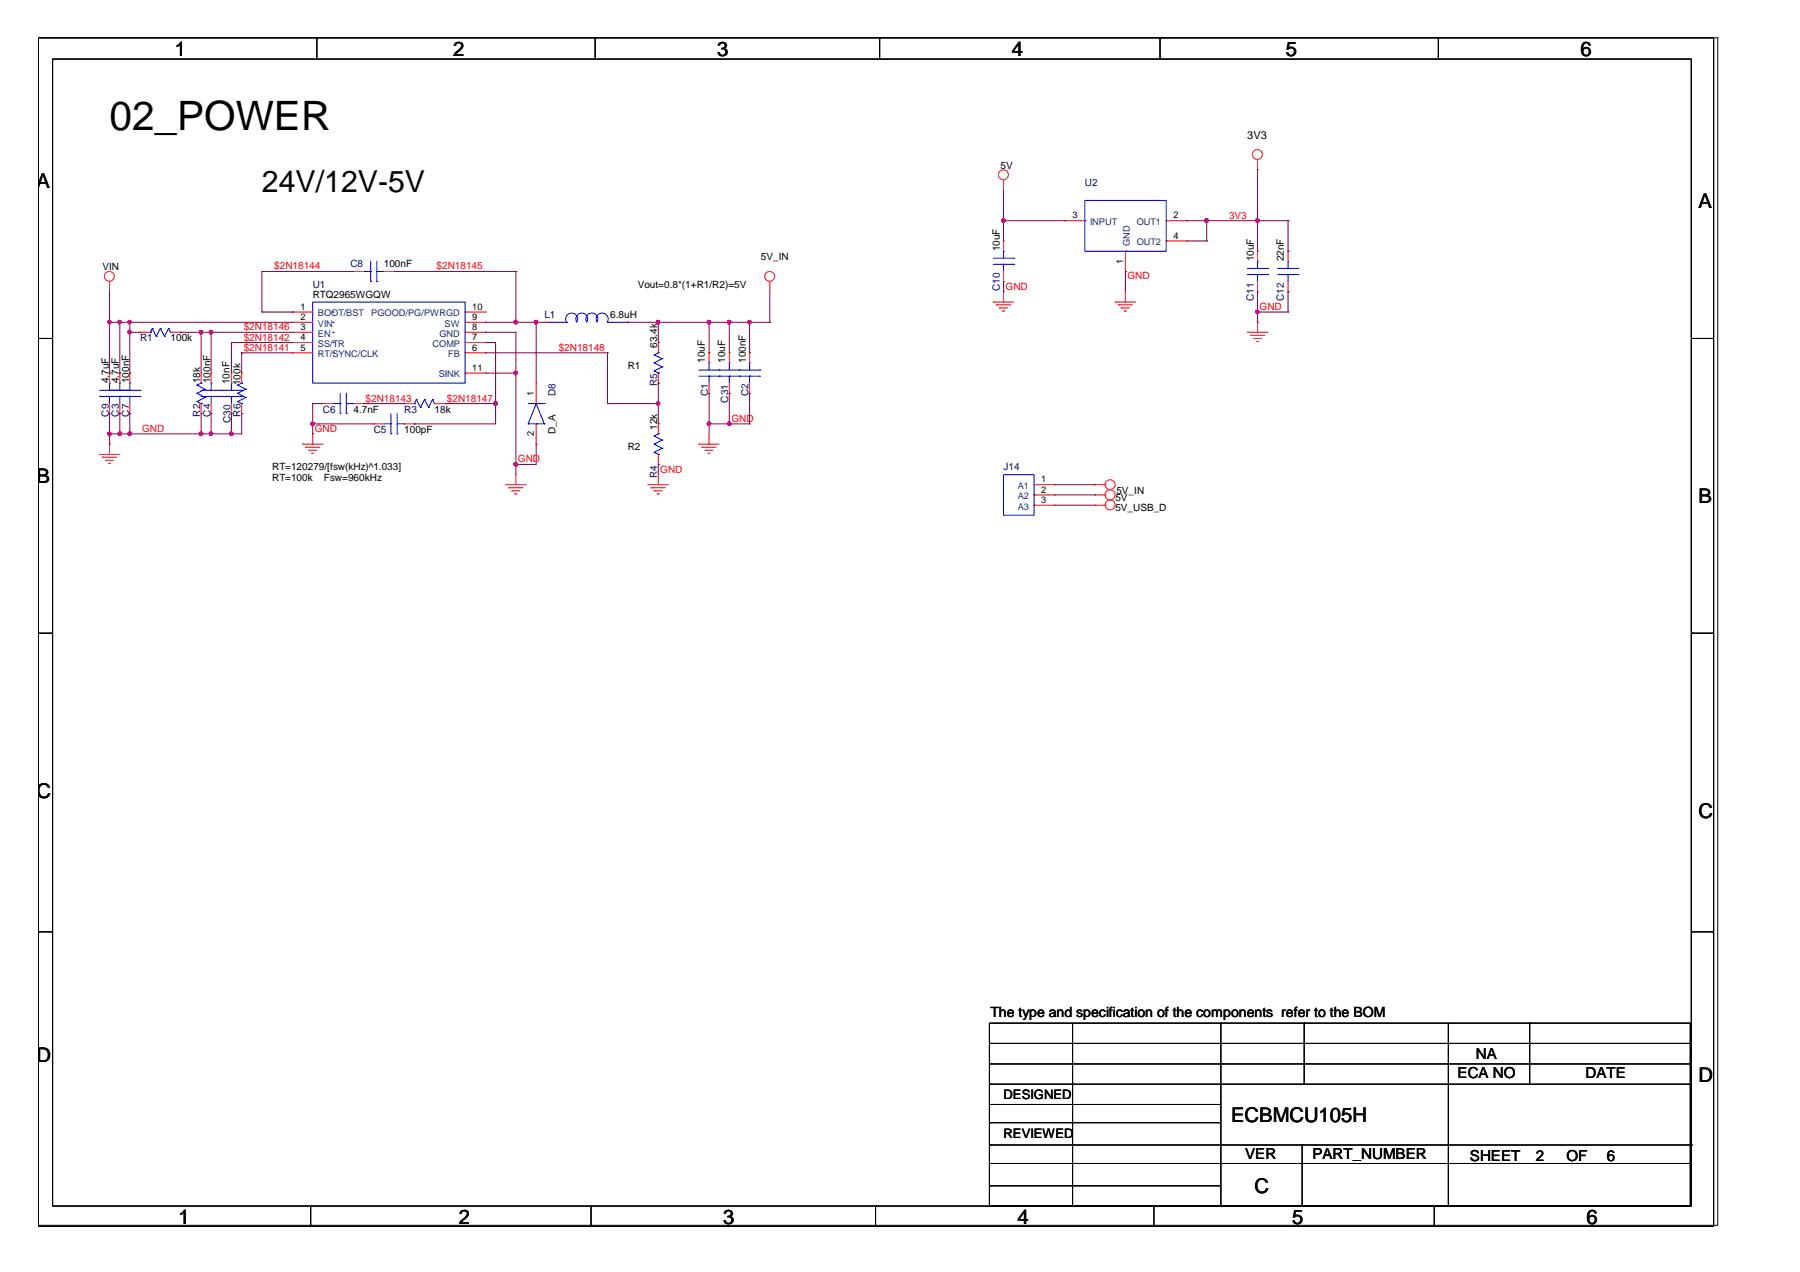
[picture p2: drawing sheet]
<svg xmlns="http://www.w3.org/2000/svg" width="297mm" height="210mm" viewBox="0 0 297 210" stroke-linecap="round" stroke-linejoin="round" font-family="sans-serif">
<g fill="none" stroke="#000" stroke-width=".17">
<path d="M6.3 6.2h276.5v196.2h-276.5M6.3 6.2h277.2v196h-277.2zM8.7 9.8h270.4v189.2h-270.4zM52.3 6.2h.1M52.3 6.2v3.4M98.2 6.2h.1M98.2 6.2v3.4M145.2 6.2h.1M145.2 6.2v3.4M191.4 6.2h.1M191.4 6.2v3.4M237.4 6.2h.1"/>
<path d="M237.4 6.2v3.4M6.3 55.9h2.4M279.3 55.9h.1M279.3 55.9h3.3M6.3 104.5h2.4M279.3 104.5h.1M279.3 104.5h3.3M6.3 153.8h2.2M8.5 153.8h.1M279.3 153.8h3.3M282.6 153.8h.1M163.3 168.8h115.6v30.2h-115.6z"/>
<path d="M163.3 172.2h.1M163.3 178.9h.1M163.3 175.6h.1M163.3 172.2h115.6M163.3 178.9h115.6M163.3 175.6h115.6M177 178.9h.1M177 168.8v30.2M201.5 168.8v30.2M215.2 168.8h.1M215.2 168.8v10.1M239 168.8v30.2"/>
<path d="M252.4 168.8h.1M252.4 168.8v10.1M51.3 199h.1M51.3 199v3.4M97.5 199h.1M97.5 199v3.4M144.5 199h.1M144.5 199v3.4M163.3 195.7h.1M163.3 182.3h.1M163.3 185.3h.1M163.3 195.7h38.2"/>
<path d="M163.3 182.3h38.2M163.3 185.3h38.2M163.4 192h.1M163.4 188.9h.1M163.4 192h115.5M163.4 188.9h115.9M190.4 199h.1M190.4 199v3.4M201.5 199h.1M214.9 188.9h.1M214.9 188.9v10.1M236.7 199h.1"/>
<path d="M236.7 199v3.4M239 199h.1"/>
</g>
<g fill="none" stroke="#f00" stroke-width=".17">
<path d="M165.6 29.7h.1M165.6 39.8h.1M165.6 29.7v1.7M165.6 39.8v1.7M175.7 36.4h.1M175.7 36.4h3.3M192.4 36.4h3.4M192.4 39.8h3.4M195.8 36.4h.1M195.8 39.8h.1M207.5 26.3h.1M207.5 26.3v1.7"/>
<path d="M18.1 46.5h.1M18.1 46.5v1.6M23.1 54.8h.1M23.1 54.8h1.7M28.2 54.8h1.6M29.8 54.8h.1M48.3 51.5h.1M48.3 53.2h.1M48.3 54.8h.1M48.3 56.5h.1M48.3 58.2h.1M48.3 54.8h3.3"/>
<path d="M48.3 51.5h3.3M48.3 53.2h3.3M48.3 56.5h3.3M48.3 58.2h3.3M58.3 44.8h.1M58.3 44.8h1.7M63.3 44.8h1.7M65 44.8h.1M76.8 54.8h3.3M76.8 51.5h3.3M76.8 53.2h3.3M76.8 56.5h3.3"/>
<path d="M76.8 58.2h3.3M80.1 58.2h.1M80.1 56.5h.1M80.1 54.8h.1M80.1 53.2h.1M80.1 51.5h.1M90.2 53.2h.1M103.6 53.2h.1M108.6 56.5h.1M108.6 56.5v1.7M117 58.2h.1M117 58.2v1.7"/>
<path d="M120.4 58.2h.1M120.4 58.2v1.7M123.7 58.2h.1M123.7 58.2v1.7M127 46.5h.1M127 46.5v1.6M163.9 49.8h.1M163.9 49.8h3.4M164.4 50.3h.1M164.4 50.3h2.4M164.9 50.8h.1M164.9 50.8h1.4"/>
<path d="M165.4 51.3h.1M165.4 51.3h.4M165.6 49.8h.1M165.6 46.5h.1M165.6 44.8v1.7M165.6 48.1v1.7M184.1 49.8h.1M184.1 49.8h3.3M184.5 50.3h.1M184.5 50.3h2.4M185 50.8h.1M185 50.8h1.4"/>
<path d="M185.5 51.3h.1M185.5 51.3h.4M185.7 49.8h.1M185.7 44.8h.1M185.7 41.5v3.3M185.7 48.1v1.7M205.8 54.8h.1M205.8 54.8h3.4M206.3 55.3h.1M206.3 55.3h2.4M206.8 55.9h.1M206.8 55.9h1.4"/>
<path d="M207.3 56.4h.1M207.3 56.4h.4M207.5 54.8h.1M207.5 48.1h.1M207.5 41.5h.1M207.5 41.5v1.6M207.5 46.5v1.6M207.5 53.2v1.6M212.6 48.1h.1M212.6 41.5h.1M212.6 41.5v1.6M212.6 46.5v1.6"/>
<path d="M16.4 75h.1M16.4 75h3.4M16.9 75.5h.1M16.9 75.5h2.4M17.4 76h.1M17.4 76h1.4M17.9 76.5h.1M17.9 76.5h.3M18.1 75h.1M18.1 68.3h.1M18.1 61.6h.1M18.1 61.6v1.6"/>
<path d="M18.1 66.6v1.7M18.1 73.3v1.7M19.8 68.3h.1M19.8 61.6h.1M19.8 61.6v1.6M19.8 66.6v1.7M21.4 68.3h.1M21.4 61.6h.1M21.4 61.6v1.6M21.4 66.6v1.7M33.2 68.3h.1M33.2 61.6h.1"/>
<path d="M33.2 61.6v1.6M33.2 66.6v1.7M34.8 68.3h.1M34.8 61.6h.1M34.8 61.6v1.6M34.8 66.6v1.7M38.2 68.3h.1M38.2 61.6h.1M38.2 61.6v1.6M38.2 66.6v1.7M39.9 68.3h.1M39.9 61.6h.1"/>
<path d="M39.9 61.6v1.6M39.9 66.6v1.7M50 73.3h.1M50 73.3h3.3M50.4 73.8h.1M50.4 73.8h2.4M50.9 74.3h.1M50.9 74.3h1.4M51.4 74.8h.1M51.4 74.8h.4M51.6 73.3h.1M51.6 71.6v1.7"/>
<path d="M53.3 66.6h.1M53.3 66.6h1.6M58.3 66.6h1.7M60 66.6h.1M61.7 69.9h.1M61.7 69.9h1.6M66.7 66.6h.1M66.7 66.6h1.7M66.7 69.9h1.7M68.4 69.9h.1M71.7 66.6h1.7M73.4 66.6h.1"/>
<path d="M76.8 61.6h3.3M80.1 61.6h.1M83.5 80h.1M83.5 80h3.3M85.1 80h.1M85.1 78.3v1.7M88.5 63.2h.1M88.5 73.3h.1M88.5 63.2v3.4M88.5 69.9v3.4M106.9 80h.1M106.9 80h3.4"/>
<path d="M108.6 80h.1M108.6 76.6h.1M108.6 69.9h.1M108.6 63.2h.1M108.6 61.6v1.6M108.6 69.9v1.7M108.6 75v1.6M108.6 78.3v1.7M115.3 73.3h.1M115.3 73.3h3.4M115.8 73.8h.1M115.8 73.8h2.4"/>
<path d="M116.3 74.3h.1M116.3 74.3h1.3M116.8 74.8h.1M116.8 74.8h.4M117 73.3h.1M117 64.9h.1M117 63.2v1.7M117 71.6v1.7M120.4 64.9h.1M120.4 63.2v1.7M123.7 64.9h.1M123.7 63.2v1.7"/>
<path d="M170.6 80h3.4M174 80h.1M180.7 80h1.7M182.4 80h.1M83.9 80.5h.1M83.9 80.5h2.4M84.5 81h.1M84.5 81h1.3M85 81.5h.1M85 81.5h.3M107.4 80.5h.1M107.4 80.5h2.4"/>
<path d="M107.9 81h.1M107.9 81h1.4M108.5 81.5h.1M108.5 81.5h.3M170.6 83.4h3.4M170.6 81.7h3.4M174 81.7h.1M174 83.4h.1M180.7 83.4h1.7M180.7 81.7h1.7M182.4 83.4h.1M182.4 81.7h.1"/>
<circle cx="165.6" cy="28.8" r=".82"/>
<circle cx="207.5" cy="25.5" r=".82"/>
<circle cx="18.1" cy="45.6" r=".82"/>
<circle cx="127" cy="45.6" r=".82"/>
<circle cx="183.2" cy="80" r=".82"/>
<circle cx="183.2" cy="81.6" r=".83"/>
<circle cx="183.2" cy="83.3" r=".82"/>
</g>
<g fill="none" stroke="#00f" stroke-width=".17">
<path d="M179 33.1h13.4v8.4h-13.4zM179 36.4h.1M192.4 39.8h.1M192.4 36.4h.1M24.8 54.8h.1M25.1 54.2h.1M25.1 54.2l-.3 .6M25.1 54.2l.7 1.3M25.8 55.5h.1M26.5 54.2h.1M26.5 54.2l-.7 1.3M26.5 54.2l.6 1.3"/>
<path d="M27.1 55.5h.1M27.8 54.2h.1M27.8 54.2l.4 .6M27.8 54.2l-.7 1.3M28.2 54.8h.1M51.6 49.8h25.2v13.4h-25.2zM54.9 51.5h.1M54.9 53.2h.1M54.9 54.8h.1M54.9 56.5h.1M54.9 58.2h.1M60 44.8h1.2"/>
<path d="M61.2 44.8h.1M61.2 46.5h.1M61.2 43.1v3.4M62.2 46.5h.1M62.2 44.8h1.1M62.2 43.1v3.4M63.3 44.8h.1M76.8 58.2h.1M76.8 56.5h.1M76.8 54.8h.1M76.8 53.2h.1M76.8 51.5h.1"/>
<path d="M90.2 53.2h3.3M93.5 53.1a.98 .98 0 0 1 .8-1.4 .98 .98 0 0 1 .9 1.4 .97 .97 0 0 1 .8-1.4 .97 .97 0 0 1 .8 1.4 .98 .98 0 0 1 .9-1.4 .98 .98 0 0 1 .8 1.4 .98 .98 0 0 1 .9-1.4 .98 .98 0 0 1 .8 1.4M93.5 53.2h.1M100.2 53.2h.1M100.2 53.2h3.4M107.9 58.6h.1M107.9 59.9h.1M107.9 58.6l1.4 .6M107.9 59.9l1.4 .7M108.6 58.2h.1M108.6 58.2l-.7 .4M109.3 59.2h.1"/>
<path d="M109.3 59.2l-1.4 .7M117 59.9h.1M117 59.9v1.2M120.4 59.9h.1M120.4 59.9v1.2M123.7 59.9h.1M123.7 59.9v1.2M163.9 43.6h3.4M163.9 42.6h3.4M165.6 43.6h.1M165.6 41.5h.1M165.6 41.5v1.1"/>
<path d="M165.6 43.6v1.2M167.3 43.6h.1M167.3 42.6h.1M185.7 41.5h.1M205.8 45.3h3.4M205.8 44.3h3.4M207.5 45.3h.1M207.5 43.1h.1M207.5 43.1v1.2M207.5 45.3v1.2M209.2 45.3h.1M209.2 44.3h.1"/>
<path d="M210.9 45.3h3.3M210.9 44.3h3.3M212.6 45.3h.1M212.6 43.1h.1M212.6 43.1v1.2M212.6 45.3v1.2M214.2 45.3h.1M214.2 44.3h.1M16.4 65.4h6.7M16.4 64.4h6.7M18.1 65.4h.1M18.1 63.2h.1"/>
<path d="M18.1 63.2v1.2M18.1 65.4v1.2M19.8 65.4h.1M19.8 63.2h.1M19.8 64.4h.1M19.8 63.2v1.2M19.8 65.4v1.2M21.4 65.4h.1M21.4 64.4h.1M21.4 63.2h.1M21.4 63.2v1.2M21.4 65.4v1.2"/>
<path d="M23.1 65.4h.1M23.1 64.4h.1M32.5 63.6h.1M32.5 66.3h.1M32.5 64.9h.1M32.5 63.6l1.3 .6M32.5 64.9l1.3 .7M32.5 66.3l.7 .3M33.2 66.6h.1M33.2 63.2h.1M33.2 65.4h6.7M33.2 64.4h6.7"/>
<path d="M33.2 63.2l-.7 .4M33.8 64.2h.1M33.8 65.6h.1M33.8 65.6l-1.3 .7M33.8 64.2l-1.3 .7M34.8 65.4h.1M34.8 63.2h.1M34.8 63.2v1.2M34.8 65.4v1.2M36.5 65.4h.1M36.5 64.4h.1M38.2 65.4h.1"/>
<path d="M38.2 63.2h.1M38.2 63.2v1.2M38.2 65.4v1.2M39.2 63.6h.1M39.2 66.3h.1M39.2 64.9h.1M39.2 63.6l1.4 .6M39.2 64.9l1.4 .7M39.2 66.3l.7 .3M39.9 65.4h.1M39.9 64.4h.1M39.9 66.6h.1"/>
<path d="M39.9 63.2h.1M39.9 63.2l-.7 .4M40.6 64.2h.1M40.6 65.6h.1M40.6 65.6l-1.4 .7M40.6 64.2l-1.4 .7M54.9 66.6h1.2M56.1 66.6h.1M56.1 68.3h.1M56.1 64.9v3.4M57.1 68.3h.1M57.1 66.6h1.2"/>
<path d="M57.1 64.9v3.4M58.3 66.6h.1M63.3 69.9h1.2M64.5 69.9h.1M64.5 71.6h.1M64.5 68.3v3.3M65.5 71.6h.1M65.5 69.9h1.2M65.5 68.3v3.3M66.7 69.9h.1M68.4 66.6h.1M68.7 65.9h.1"/>
<path d="M68.7 65.9l-.3 .7M68.7 65.9l.7 1.3M69.4 67.2h.1M70.1 65.9h.1M70.1 65.9l-.7 1.3M70.1 65.9l.6 1.3M70.7 67.2h.1M71.4 65.9h.1M71.4 65.9l.3 .7M71.4 65.9l-.7 1.3M71.7 66.6h.1M76.8 61.6h.1"/>
<path d="M87.2 69.9h.1M87.2 66.6h2.6M87.2 69.9h2.6M88.5 66.6h.1M88.5 69.9h.1M88.5 66.6l-1.3 3.3M88.5 66.6l1.3 3.3M89.8 69.9h.1M89.8 66.6h.1M107.9 71.9h.1M107.9 74.6h.1M107.9 73.3h.1"/>
<path d="M107.9 61.2h.1M107.9 71.9l1.4 .7M107.9 73.3l1.4 .7M107.9 74.6l.7 .4M107.9 61.2l.7 .4M108.6 75h.1M108.6 71.6h.1M108.6 61.6h.1M108.6 71.6l-.7 .3M109.3 72.6h.1M109.3 74h.1M109.3 60.6h.1"/>
<path d="M109.3 74l-1.4 .6M109.3 72.6l-1.4 .7M109.3 60.6l-1.4 .6M115.3 62.1h10.1M115.3 61.1h10.1M117 62.1h.1M117 62.1v1.1M118.7 62.1h.1M118.7 61.1h.1M120.4 62.1h.1M120.4 62.1v1.1M122 62.1h.1"/>
<path d="M122 61.1h.1M123.7 62.1h.1M123.7 62.1v1.1M125.4 62.1h.1M125.4 61.1h.1M165.6 78.3h5v6.7h-5zM170.6 80h.1M170.6 81.7h.1M170.6 83.4h.1"/>
</g>
<g fill="none" stroke="#800040" stroke-width=".17">
<path d="M165.6 36.4h.1M165.6 31.4v8.4M165.6 36.4h10.1M175.7 36.4h.1M195.8 36.4h.1M195.8 36.4h16.8M195.8 39.8h3.3M199.1 39.8h.1M199.1 36.4h.1M199.1 36.4v3.4M207.5 36.4h.1M207.5 28h.1"/>
<path d="M207.5 28v13.5M212.6 36.4h.1M212.6 36.4v5.1M18.1 53.2h.1M18.1 53.2h30.2M18.1 48.1v13.5M19.8 53.2h.1M19.8 53.2v8.4M21.4 53.2h.1M21.4 54.8h.1M21.4 54.8h1.7M21.4 53.2v8.4"/>
<path d="M23.1 54.8h.1M29.8 54.8h.1M29.8 54.8h18.5M33.2 54.8h.1M33.2 54.8v6.8M34.8 54.8h.1M34.8 54.8v6.8M38.2 56.5h.1M38.2 56.5v5.1M38.2 56.5h10.1M39.9 58.2h.1M39.9 58.2v3.4"/>
<path d="M39.9 58.2h8.4M43.2 44.8h.1M43.2 51.5h.1M43.2 44.8h15.1M43.2 44.8v6.7M43.2 51.5h5.1M48.3 51.5h.1M65 44.8h20.1M80.1 54.8h.1M80.1 56.5h.1M80.1 56.5h1.7v13.4h-13.4M80.1 53.2h10.1"/>
<path d="M80.1 54.8h5v23.5M80.1 58.2h20.1M85.1 44.8h.1M85.1 53.2h.1M85.1 44.8v8.4M88.5 53.2h.1M88.5 53.2v10M100.2 58.2h.1M100.2 58.2v8.4M103.6 53.2h.1M103.6 53.2h23.4M108.6 53.2h.1"/>
<path d="M108.6 56.5h.1M108.6 53.2v3.3M117 53.2h.1M117 58.2h.1M117 53.2v5M120.4 53.2h.1M120.4 53.2v5M123.7 53.2h.1M123.7 58.2h.1M123.7 53.2v5M127 53.2h.1M127 48.1v5.1"/>
<path d="M165.6 48.1h.1M165.6 46.5v1.6M185.7 44.8h.1M185.7 44.8v3.3M207.5 51.5h.1M207.5 53.2h.1M207.5 51.5h5.1M207.5 48.1v5.1M212.6 41.5h.1M212.6 51.5h.1M212.6 48.1h.1M212.6 48.1v3.4"/>
<path d="M18.1 61.6h.1M18.1 71.6h.1M18.1 73.3h.1M18.1 68.3v5M19.8 61.6h.1M19.8 71.6h.1M19.8 68.3h.1M19.8 68.3v3.3M21.4 61.6h.1M21.4 71.6h.1M21.4 68.3h.1M21.4 68.3v3.3"/>
<path d="M33.2 68.3h.1M33.2 71.6h.1M33.2 68.3v3.3M34.8 68.3h.1M34.8 71.6h.1M34.8 68.3v3.3M38.2 71.6h.1M38.2 68.3h.1M38.2 68.3v3.3M39.9 68.3h.1M39.9 68.3v3.3h-21.8M51.6 66.6h.1"/>
<path d="M51.6 69.9h.1M51.6 71.6h.1M51.6 66.6h1.7M51.6 69.9h10.1M51.6 66.6v5M60 66.6h.1M60 66.6h6.7M68.4 69.9h.1M73.4 66.6h8.4M80.1 61.6h5M81.8 66.6h.1M85.1 61.6h.1"/>
<path d="M85.1 76.6h.1M88.5 73.3h.1M88.5 73.3v3.3h-3.4M100.2 66.6h.1M100.2 66.6h8.4M108.6 66.6h.1M108.6 69.9h.1M108.6 63.2h.1M108.6 76.6h.1M108.6 63.2v6.7M108.6 76.6v1.7M117 69.9h.1"/>
<path d="M117 69.9h6.7M117 64.9v6.7M120.4 69.9h.1M120.4 64.9h.1M120.4 64.9v5M123.7 69.9h.1M123.7 64.9h.1M123.7 64.9v5M174 80h6.7M180.7 80h.1M174 81.7h6.7M174 83.4h6.7"/>
<path d="M180.7 81.7h.1M180.7 83.4h.1"/>
</g>
<g fill="#f0f" stroke="#f0f" stroke-width=".17">
<circle cx="165.6" cy="36.4" r=".32"/>
<circle cx="88.5" cy="53.2" r=".32"/>
<circle cx="85.1" cy="53.2" r=".32"/>
<circle cx="33.2" cy="54.8" r=".32"/>
<circle cx="34.8" cy="54.8" r=".32"/>
<circle cx="81.8" cy="66.6" r=".32"/>
<circle cx="108.6" cy="66.6" r=".32"/>
<circle cx="207.5" cy="36.4" r=".32"/>
<circle cx="199.1" cy="36.4" r=".32"/>
<circle cx="123.7" cy="53.2" r=".32"/>
<circle cx="120.3" cy="53.2" r=".32"/>
<circle cx="117" cy="53.2" r=".32"/>
<circle cx="108.6" cy="53.2" r=".32"/>
<circle cx="21.4" cy="53.2" r=".32"/>
<circle cx="21.4" cy="54.8" r=".32"/>
<circle cx="18.1" cy="53.2" r=".32"/>
<circle cx="19.7" cy="53.2" r=".32"/>
<circle cx="207.5" cy="51.5" r=".32"/>
<circle cx="51.6" cy="69.9" r=".32"/>
<circle cx="85.1" cy="61.5" r=".32"/>
<circle cx="85.1" cy="76.6" r=".32"/>
<circle cx="120.3" cy="69.9" r=".32"/>
<circle cx="117" cy="69.9" r=".32"/>
<circle cx="33.2" cy="71.6" r=".32"/>
<circle cx="21.4" cy="71.6" r=".32"/>
<circle cx="18.1" cy="71.6" r=".32"/>
<circle cx="19.7" cy="71.6" r=".32"/>
<circle cx="38.2" cy="71.6" r=".32"/>
<circle cx="34.8" cy="71.6" r=".32"/>
</g>
<text font-size="6.7" x="18.1" y="21.5">02_POWER</text>
<text font-size="5" x="43.2" y="31.7">24V/12V-5V</text>
<g font-size="3.3">
<text x="28.8" y="9.2">1</text>
<text x="74.8" y="9.2">2</text>
<text x="118.3" y="9.2">3</text>
<text x="167" y="9.2">4</text>
<text x="212.2" y="9.2">5</text>
<text x="260.8" y="9.2">6</text>
<text x="6" y="31">A</text>
<text x="280.3" y="34.4">A</text>
<text x="6" y="79.6">B</text>
<text x="280.3" y="83">B</text>
<text x="6" y="131.6">C</text>
<text x="280.3" y="135">C</text>
<text x="6" y="175.2">D</text>
<text x="280.3" y="178.6">D</text>
<text x="203.2" y="185.1">ECBMCU105H</text>
<text x="207" y="196.8">C</text>
<text x="29.5" y="202">1</text>
<text x="75.7" y="202">2</text>
<text x="119.3" y="202">3</text>
<text x="167.9" y="202">4</text>
<text x="213.2" y="202">5</text>
<text x="261.8" y="202">6</text>
</g>
<g font-size="2.5">
<text x="240.5" y="177.8">ECA NO</text>
<text x="243.5" y="174.8">NA</text>
<text x="261.7" y="177.8">DATE</text>
<text x="205.5" y="191.2">VER</text>
<text x="216.6" y="191.2">PART_NUMBER</text>
<text x="242.6" y="191.5">SHEET</text>
<text x="253.4" y="191.5">2</text>
<text x="258.5" y="191.5">OF</text>
<text x="265.2" y="191.5">6</text>
</g>
<text font-size="2.3" x="163.4" y="167.8">The type and specification of the components refer to the BOM</text>
<g font-size="2.2">
<text x="165.6" y="181.4">DESIGNED</text>
<text x="165.6" y="187.8">REVIEWED</text>
</g>
<text font-size="1.8" x="205.8" y="23">3V3</text>
<g font-size="1.7">
<text x="165.1" y="27.8">5V</text>
<text x="165" y="41.5" transform="rotate(-90 165 41.5)">10uF</text>
<text x="16.9" y="44.6">VIN</text>
<text x="63.3" y="44.1">100nF</text>
<text x="105.2" y="47.5">Vout=0.8*(1+R1/R2)=5V</text>
<text x="125.6" y="42.9">5V_IN</text>
<text x="206.9" y="43.1" transform="rotate(-90 206.9 43.1)">10uF</text>
<text x="211.9" y="43.1" transform="rotate(-90 211.9 43.1)">22nF</text>
<text x="51.6" y="49.1">RTQ2965WGQW</text>
<text x="100.7" y="52.5">6.8uH</text>
<text x="28.2" y="56.3">100k</text>
<text x="108.5" y="57.4" transform="rotate(-90 108.5 57.4)">63.4k</text>
<text x="116.3" y="59.9" transform="rotate(-90 116.3 59.9)">10uF</text>
<text x="119.7" y="59.9" transform="rotate(-90 119.7 59.9)">10uF</text>
<text x="123.1" y="59.9" transform="rotate(-90 123.1 59.9)">100nF</text>
<text x="17.9" y="63.2" transform="rotate(-90 17.9 63.2)">4.7uF</text>
<text x="19.6" y="63.2" transform="rotate(-90 19.6 63.2)">4.7uF</text>
<text x="21.3" y="63.2" transform="rotate(-90 21.3 63.2)">100nF</text>
<text x="33" y="63.2" transform="rotate(-90 33 63.2)">18k</text>
<text x="34.7" y="63.2" transform="rotate(-90 34.7 63.2)">100nF</text>
<text x="37.9" y="63.4" transform="rotate(-90 37.9 63.4)">10nF</text>
<text x="39.7" y="63.6" transform="rotate(-90 39.7 63.6)">100k</text>
<text x="103.6" y="60.8">R1</text>
<text x="58.3" y="68.1">4.7nF</text>
<text x="66.7" y="71.4">100pF</text>
<text x="71.7" y="68.1">18k</text>
<text x="91.7" y="71.6" transform="rotate(-90 91.7 71.6)">D_A</text>
<text x="108.5" y="71" transform="rotate(-90 108.5 71)">12k</text>
<text x="44.9" y="77.6">RT=120279/[fsw(kHz)^1.033]</text>
<text x="103.6" y="74.3">R2</text>
<text x="44.9" y="79.3">RT=100k</text>
<text x="53.5" y="79.3">Fsw=960kHz</text>
<text x="184.1" y="82.6">5V</text>
<text x="184.2" y="81.5">5V_IN</text>
<text x="184.1" y="84.3">5V_USB_D</text>
</g>
<g font-size="1.7" fill="#000080">
<text x="179" y="30.7">U2</text>
<text x="51.6" y="47.5">U1</text>
<text x="57.8" y="44.1">C8</text>
<text x="165" y="48" transform="rotate(-90 165 48)">C10</text>
<text x="89.8" y="52.5">L1</text>
<text x="206.9" y="49.7" transform="rotate(-90 206.9 49.7)">C11</text>
<text x="211.9" y="49.7" transform="rotate(-90 211.9 49.7)">C12</text>
<text x="23.1" y="56.3">R1</text>
<text x="91.7" y="65.4" transform="rotate(-90 91.7 65.4)">D8</text>
<text x="108.5" y="63.7" transform="rotate(-90 108.5 63.7)">R5</text>
<text x="116.8" y="65.4" transform="rotate(-90 116.8 65.4)">C1</text>
<text x="123.5" y="65.4" transform="rotate(-90 123.5 65.4)">C2</text>
<text x="17.9" y="68.8" transform="rotate(-90 17.9 68.8)">C9</text>
<text x="19.6" y="68.8" transform="rotate(-90 19.6 68.8)">C3</text>
<text x="21.3" y="68.8" transform="rotate(-90 21.3 68.8)">C7</text>
<text x="33" y="68.8" transform="rotate(-90 33 68.8)">R2</text>
<text x="34.7" y="68.8" transform="rotate(-90 34.7 68.8)">C4</text>
<text x="38.1" y="69.8" transform="rotate(-90 38.1 69.8)">C30</text>
<text x="39.7" y="68.8" transform="rotate(-90 39.7 68.8)">R6</text>
<text x="53.3" y="68.1">C6</text>
<text x="61.7" y="71.4">C5</text>
<text x="66.7" y="68.1">R3</text>
<text x="120.2" y="66.4" transform="rotate(-90 120.2 66.4)">C31</text>
<text x="165.6" y="77.6">J14</text>
<text x="108.5" y="78.8" transform="rotate(-90 108.5 78.8)">R4</text>
</g>
<g font-size="1.7" fill="#f00">
<text x="202.8" y="36.1">3V3</text>
<text x="45.3" y="44.5">$2N18144</text>
<text x="72.1" y="44.5">$2N18145</text>
<text x="165.9" y="47.8">GND</text>
<text x="186.1" y="46.1">GND</text>
<text x="207.9" y="51.2">GND</text>
<text x="40.2" y="56.2">$2N18142</text>
<text x="40.2" y="54.5">$2N18146</text>
<text x="40.2" y="57.9">$2N18141</text>
<text x="92.2" y="57.9">$2N18148</text>
<text x="23.5" y="71.3">GND</text>
<text x="51.9" y="71.3">GND</text>
<text x="60.3" y="66.3">$2N18143</text>
<text x="73.7" y="66.3">$2N18147</text>
<text x="120.7" y="69.6">GND</text>
<text x="85.5" y="76.3">GND</text>
<text x="109" y="78">GND</text>
</g>
<g font-size="1.5">
<text x="177" y="36">3</text>
<text x="193.6" y="36">2</text>
<text x="193.6" y="39.4">4</text>
<text x="185.3" y="43.5" transform="rotate(-90 185.3 43.5)">1</text>
<text x="49.6" y="51.1">1</text>
<text x="49.6" y="52.8">2</text>
<text x="77.9" y="51.1">10</text>
<text x="77.9" y="52.8">9</text>
<text x="49.6" y="54.5">3</text>
<text x="49.6" y="56.1">4</text>
<text x="49.6" y="57.8">5</text>
<text x="77.9" y="57.8">6</text>
<text x="77.9" y="54.5">8</text>
<text x="77.9" y="56.1">7</text>
<text x="77.9" y="61.2">11</text>
<text x="88.1" y="65.4" transform="rotate(-90 88.1 65.4)">1</text>
<text x="88.1" y="72" transform="rotate(-90 88.1 72)">2</text>
<text x="171.8" y="79.6">1</text>
<text x="171.8" y="81.3">2</text>
<text x="171.8" y="83">3</text>
</g>
<g font-size="1.5" fill="#004080">
<text x="179.9" y="37.1">INPUT</text>
<text x="186.4" y="40.6" transform="rotate(-90 186.4 40.6)">GND</text>
<text x="187.6" y="37.1">OUT1</text>
<text x="187.6" y="40.5">OUT2</text>
<text x="52.5" y="52.2">BOOT/BST</text>
<text x="52.5" y="53.9">VIN</text>
<text x="61.3" y="52.2">PGOOD/PG/PWRGD</text>
<text x="73.4" y="53.9">SW</text>
<text x="52.5" y="55.6">EN</text>
<text x="52.5" y="57.2">SS/TR</text>
<text x="52.5" y="58.9">RT/SYNC/CLK</text>
<text x="71.4" y="57.2">COMP</text>
<text x="72.5" y="55.6">GND</text>
<text x="74" y="58.9">FB</text>
<text x="72.4" y="62.3">SINK</text>
<text x="168" y="80.7">A1</text>
<text x="168" y="82.4">A2</text>
<text x="168" y="84.1">A3</text>
</g>
</svg>
